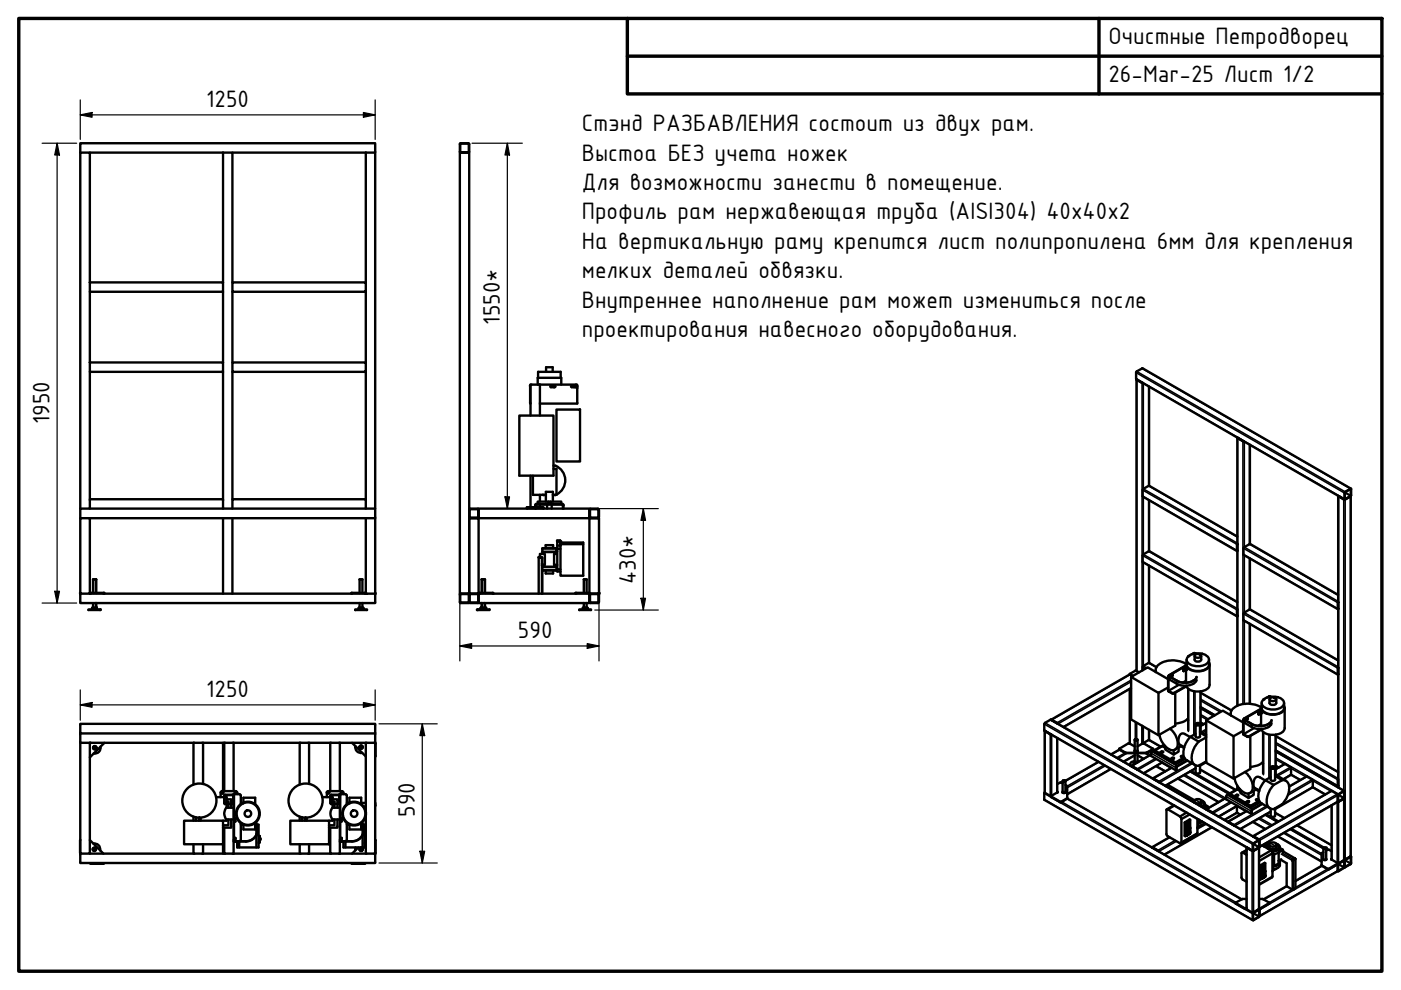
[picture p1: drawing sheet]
<svg xmlns="http://www.w3.org/2000/svg" width="297mm" height="210mm" viewBox="0 0 297 210" stroke-linecap="round" stroke-linejoin="round" font-family="sans-serif">
<!-- layer: Visible (ISO) -->
<g fill="none" stroke="#000" stroke-width=".51">
<path d="M17 32.4v-2h62.5v2M19 32.4h28.3M47.3 32.4h2v27.5M47.3 32.4v27.5M49.3 32.4h28.3M77.6 32.4h1.9v75.4M77.6 32.4v27.5M97.5 30.5v1.6M97.5 30.6l.2-.2h1.6l.2 .2M97.5 32.2l.2 .2M97.6 30.5v1.6M97.6 30.6h1.8"/>
<path d="M97.6 32.2h1.8M97.7 32.4h-.2v93.5h.2M97.7 32.4h1.6M99.3 32.4h.2v93.5h-1.8M99.4 30.5v1.6M99.5 30.5v1.6M99.5 32.2l-.2 .2M19 59.9v-27.5h-2v75.4M19 59.9h28.3v2h-28.3zM49.3 59.9h28.3v2h-28.3zM19 76.8h28.3v2h-28.3zM19 61.9v14.9"/>
<path d="M19 78.8v27M47.3 61.9v14.9M47.3 78.8v27M49.3 76.8h28.3v2h-28.3zM49.3 61.9v14.9M49.3 78.8v27M77.6 61.9v14.9M77.6 78.8v27M115.8 78.8v-.9h1.4v.9M110.1 88.1h7.2v12.8h-7.2zM112.5 81.6l-.1 .3 .1 3.7M114 81.5v-1.4h5v1.4"/>
<path d="M114.1 80.1v-1.3h4.8v1.3M114.5 85.6h7.9l-.1-3.9-.2-.2h-9.6v6.6M114.5 81.5v6.6M117.3 98.7a3.1 3.1 0 0 1 2.5 3.6 3.4 3.4 0 0 1-1.8 2.6M117.3 99.4h.7v5.5h-.8M117.4 81.8v.3M117.6 81.8l.1 .2-.1 .1M117.6 81.8h-.8l-.1 .2 .1 .1h.8M117.7 81.9v.1M118 86.8h5v11h-5zM121.7 81.8v.3M122 81.8h-.8l-.1 .2 .1 .1h.8"/>
<path d="M122.2 81.6h.2v.7M241 80.4l1.4 .8M241 80.5v61.8M241 80.5h.1M241.1 80.5l1.2 .7M243.6 82v21M262.3 92.8l1.4 .8M262.3 92.8v56.9M262.4 92.8l1.3 .7M265 94.3v21M17 109.9v-2.1h62.5v2.1M17 109.9h2v16h-2z"/>
<path d="M19 107.8v-2h28.3v2M19 109.9h58.6M47.3 109.9v16M49.3 107.8v-2h28.3v2M49.3 109.9v16M77.6 109.9h1.9v16h-1.9zM99.5 109.6l.2 .2M99.5 109.9h2v16h-2zM99.6 109.6l.1 .1M99.6 108v1.7M99.7 108l-.1 .1M99.7 107.9l-.2 .2"/>
<path d="M99.7 108l1.7 .1M99.7 109.9h1.6M99.7 107.8h1.6M101.3 107.9l.2 .2M101.4 109.6l-1.7 .1M101.4 108v1.7M101.5 109.6l-.2 .2M101.5 107.8h23.5v2.1h-23.5zM112 107.7h-.3v.1M112.5 100.9v6.6M113 100.9v4h2.7M113.5 107.2v.6"/>
<path d="M113.5 107.5h-1.8v.2h1.8M113.6 107.5h1.6v.2h-1.6h1.6v.1M113.6 107.2v.6M113.8 106.8l-.3 .3M113.8 107l-.2 .1M113.8 106.9h5.4M113.8 107h5.4M114.2 118.2l.7 .1M114.2 118.2v7.7M114.5 118.1v-.7l1 .1v2.1l-.5 .2M114.5 104.9v1.5M114.5 107v.5"/>
<path d="M114.8 118.1h-.6v.1M114.8 118.2l.1 .1M114.8 118.1l.2 .2v1.6l-.1-1.6M114.9 119.9v6M115 116.3l2.9-.1 .1 .1v.6M115 116.3v.7h2.9M115 119.9v6M115 116.3h3M115 104.9l.2 .1M115.1 117h2.8M115.2 105h.5M115.2 117v.4"/>
<path d="M115.2 119.8v.4M115.7 116.2v-.6h1.6v.6M115.7 106.4v-2.1h1.5v2.1M116 107v.8M116.2 106.4h-2.2v.5M116.7 106.9v-.5h2.3v.5M116.7 106.4h-.5v.5M117 107v.8M117.7 117v.4M117.7 119.8v.4M117.9 104.9l-.7 .1M118.2 116.9h-.3v.5l-.4 .1v2.2l.7 .1"/>
<path d="M118.2 115.7v.6M118.2 114.8l-.1-.2h.7l-.1 .2M118.2 114.8h.5M118.2 114.8v.9M118.4 114.6v.2M118.7 114.6v.2M118.8 114.8v.9h-.6M118.8 116.3h-.6v4.9h.6M118.8 115.4v-.4h4.9v7.1h-4.9v-6.7h4.9M119.2 107l.1 .1M119.2 106.8l.3 .3M119.3 107.2v.6"/>
<path d="M119.5 107.2v.6M125 109.6l.2 .2M125.1 108v1.7M125.1 108.1h1.8M125.1 109.6h1.8M125.2 107.8h1.6M125.2 107.9l-.2 .2M126.8 107.9l.2 .2M126.9 108v1.7M127 109.6l-.2 .2M127 108v1.7M243.6 106.1v10.8"/>
<path d="M243.6 119.9v20.7M262.3 116.7h.1M262.3 113.8l-18.7-10.8-1.2 .6-.1 .3v1.4l20 11.6v-1.7M262.3 115.3v.1M265 118.4v10.8M265 115.3l-1.3 .8v1.6l20 11.5M265 115.3l18.7 10.8M283.7 105.2v61.8M283.8 105.1l1.1 .8h.3M283.8 105.2l1.2 .7M285.1 104.4l1.4-.8-.1 1.6-1.2 .7zM285.2 104.4l1.2-.7v1.4l-1.2 .7z"/>
<path d="M286.4 105.2l-.1 76.4M286.4 103.6l-44.2-25.5-1.3 .8v1.5l44.2 25.5M17 125.7v2.2h62.5v-2.2M19 125.7h3.1v.2h-3v-.2M19 125.9h.1M19.6 128.8h.9M19.6 128.8v.1M19.7 122.9h.6v2.8M19.7 122.9h.7M19.7 122.9v2.8M19.7 127.9v.9M19.9 128.9v.3"/>
<path d="M20.3 122.8l.1 .1M20.3 127.9v.9M20.4 129.2v-.3h.1v.3h-.9M20.4 127.9v1h-.9v.3M20.4 122.9v2.8M20.4 128.8v.1M20.5 128.9v.3M20.5 128.8v.1M21.3 129.2v.1h-2.5v-.1h2.5v.1M22.1 125.7v.2M22.1 125.9h52.4M75.3 129.2h2.5v.1h-2.5z"/>
<path d="M76 129.2h1.1M76 129.2v-.3h.3v.3M76 129.2h.1M76.1 128.8h.9M76.1 128.8v.1M76.2 122.9h.6M76.2 122.9v2.8M76.2 127.9v.9M76.3 128.9h.5v.3M76.8 128.9h.3v.3M76.8 122.9v2.8M76.8 127.9v.9"/>
<path d="M77 128.8v.1M77.1 129.2h-.1M77.5 125.7v.2h-3v-.2h3.1M77.5 125.9h.1M97.5 127.7l.2 .2h1.6l.2-.2 .2 .2M97.6 127.6l.1-1.6h1.7v1.6M97.6 127.7l.1 .1M97.7 127.7h1.6M97.7 125.9l-.2 .2v1.5M99.3 125.9l.2 .2M99.4 127.7l-.1 .1M99.5 126v1.6"/>
<path d="M99.6 127.7l.1 .1M99.7 126l-.1 1.6M99.7 125.9l-.2 .2M99.7 126h1.7v1.6M99.7 125.9h1.6l.2 .2M99.7 127.7h1.6M101.3 129.2h2.5v.1h-2.5zM101.3 129.2h-.2l.2 .1M101.4 127.7l-.1 .1M101.5 127.7l-.2 .2h-1.6M101.5 125.7h.1v.2M101.6 125.7h3v.2"/>
<path d="M101.9 129.2h.1M102 128.8v.1M102 129.2h1.1M102 129.2v-.3h1.1l-.1 .3M102 128.9h-.1v.3M102.1 127.9v.9h-.1M102.1 122.9h.7M102.1 128.8h.9M102.1 122.9v2.8M102.1 128.8v.1M102.2 127.9v.9M102.3 122.8l-.2 .1"/>
<path d="M102.3 128.9v.3M102.8 128.9v.3M102.8 122.9h-.6v2.8M102.8 122.9v2.8M102.8 127.9v.9M103 128.8v.1M115 120.9h3zM115 120.2h3v.7M115.1 120.2h2.8M115.7 121v.6h1.6v-.6M118.2 120.7h.6M122 125.9h-20.5v2h23.5v-2h1.8"/>
<path d="M122 125.7h3v.2h-3zM122.8 129.2h2.5v.1h-2.5zM123.7 128.8h.8M123.7 128.8v.1M123.7 129.2v-.3h-.1v.3h.9M123.7 128.9h.9v.3M123.8 122.9h.6M123.8 122.9v2.8M123.8 127.9v.9M124.2 128.9v.3M124.4 122.9v2.8M124.4 127.9v.9"/>
<path d="M124.5 128.8v.1M125 125.7v-15.8h2v16h-.2M125 127.7l.2 .2h1.6l.2-.2M125.1 127.6l.1-1.6h1.6l.1 1.6M125.1 127.7l.1 .1M125.2 127.7h1.6M125.2 125.9l-.2 .2M126.8 125.9l.2 .2M126.9 127.7l-.1 .1M127 125.7h.1l-.1 .2M127 126v1.6M251.6 139.9v1a2.42 2.42 0 0 0 2.9 1.4l.6-.2 1-.6 .2-.5v-1.1"/>
<path d="M251.9 139.2a3.4 3.4 0 0 1 4.3 .2 1.31 1.31 0 0 1-1.4 1.8 3 3 0 0 1-3.2-1v-.4zM252 139.1l-.1 .1M253.3 139.1v.8a.83 .83 0 0 0 1.4 0v-.8M253.3 138.9a.84 .84 0 0 1 1.4 .2 .77 .77 0 0 1-.8 .4 .77 .77 0 0 1-.6-.5zM253.4 138.6h-.4M253.5 138.5l-.3-.1-.6 .3M262.3 130.6h.1M262.3 129.1v1.6M262.3 127.6l-18.6-10.7-1.3 .6-.1 .2v1.5l20 11.5M262.3 129.2v.1M265 132.3v16.9M265 129.2l-1.3 .8v1.5l20 11.6"/>
<path d="M265 129.2l18.7 10.8M283.7 127.7h.1M283.7 127.6v1.6M283.7 129v.1M17 157.5h2v23.5h-2zM17 153.5h62.5v2h-62.5zM17 155.5v2M19 157.5h60.5v23.5h-1.9v-8.1M19.2 157.5l-.2 .1M21.3 158.3a1.25 1.25 0 0 1-1.5 1.5M22.1 157.5l-3.1 3.1M41 157.5v8.8"/>
<path d="M43.1 157.5v8.7M47.3 157.5v10.2M47.5 157.5v10.2M49.5 157.5v10.2M63.5 157.5v8.8M65.5 157.5v8.7M70 157.5v10.2M72.1 157.5v10.2M74.6 157.5l3 2.9M75.3 158.2a1.25 1.25 0 0 0 1.5 1.4M77.6 157.5v14.6M79.5 155.5v2"/>
<path d="M79.6 157.5v2.9M221.6 155l1.2 .7M222.8 155.7h.1M222.8 152.6l1.4 .8M222.9 155.7l-1.4-.7v13l3.3 2.1 1.5-.8M222.9 152.7l1.3 .7M224.2 156.5v11.5M237.3 158.9l-1.8 1M237.3 158.8v.1M239.5 143l.7 .4M239.5 143l-16.6 9.6M239.5 157.6v.1"/>
<path d="M239.5 146.1l.1 11.6M239.8 143.5l5.8 3.4 2-1.1M239.8 145.9l-14.3 8.2M240.6 158.3l-1.4-.7-1.9 1.2 1.4 .8h4.3l1.4-.8-1.9-1.2-1.3 .7M240.6 159.1a.3 .3 0 0 0 .3 .3 .3 .3 0 0 0 .3-.3M240.6 159.7v2.1l.1 .1M240.6 159.2h-.1M240.6 156.9v2.4M240.7 156.7a.22 .22 0 0 0 .1 .3 .22 .22 0 0 0 .3-.2l-.1-.1M240.7 156.7h.3a.2 .2 0 0 1-.1 .3 .2 .2 0 0 1-.2-.3zM241.2 159.2h.1M241.2 156.9v2.4"/>
<path d="M241.2 159.7v1.9M241.5 142.6l-.8-.4-1.2 .8M242.2 153.9l-.1 3.8M243.6 156.9l2.5 1.4M243.6 156.8l-1.4 .8M243.6 154.7v2.1M244.1 159.9l-4.2 2.5M244.4 158.9l.3 .2M244.4 158.8v.2l-1.3 .7h-4.5l-1.3-.8M245 142.1v.4M245.2 141.4l-1.7-.8-1.1 .6-.1 .9M245.7 159.7l-.8-.6v.4l.8 .5v-.3l.6-.4h.3v.2l-.6 .3"/>
<path d="M246 159.9l-.3 .1M246.8 157.9l-2.6 1.5-.1 .2v.7l5.2 3M246.8 158h.1M246.9 158.1l-.1-.1v.4M247.1 158.2v.7l1.7 1.1M247.1 158.5l-.6-.3-1.6 .9M247.6 144l-4.3-2.5-3.5 2v9l5.8 3.4M247.9 143.6v-.2v.7l1.6 .9a3.4 3.4 0 0 0 4.2-.7v-.1M247.9 143.4l1.6 .9M248 143.4h-.1M248 143.4h.1M248.1 154.5a3.8 3.8 0 0 1 1.4 4 1.33 1.33 0 0 1-2.2 0l-1.1-1.5-.4-1.2"/>
<path d="M248.2 143.5l.1-.1v.2M248.2 143.4v.1M248.3 143.4l-.1 .2M248.4 143.1l.1 .6M248.4 143.2l-.4 .2M248.4 143.1l-.5 .3M248.5 143.3l.1-.3-.6 .4M248.6 143l-.1 .2h-.1M249.2 146.9v7l-3.6 2v-9M249.5 144.3a3.3 3.3 0 0 0 4.2-.6v-.2a2.18 2.18 0 0 1-2.5 1.3l-1.2-.2zM249.9 158.5v.9l-1.1 .6v-.9M250.4 158.2l.6 .4"/>
<path d="M250.5 158.1l-1.4 .8M250.9 142.2l.1 .1M251 141.7h.1M250.9 141.8l.1 .5M251.1 141.8l.1 .1-.1 .1M251.5 141.2l-3.7 2.2-.1 3.1 1.1 .5 2.7-1.6M251.5 141.1l-3.8 2.2-.1 3.1 .2 .2 1 .5 2.7-1.6M251.5 141.3l-.4 .3M251.5 141.4l-.5 .3M251.5 142l-.5 .3M251.5 140.8a5.2 5.2 0 0 0-6.1 .4l-.1 .1a1.24 1.24 0 0 0-.2 1.2M251.5 140.9v3.9"/>
<path d="M251.6 140.4a1.28 1.28 0 0 0 1.2 1.8 3.2 3.2 0 0 0 3.6-1l-.1-.8M251.9 152.7l-.2-.2a4.4 4.4 0 0 1-2.5 .9M251.9 146v8.8M252.3 156.3l-1.1-.7a.92 .92 0 0 0-1 .1 .92 .92 0 0 0-.3 1l.1 1 1.1 .7M252.4 156.2a4.3 4.3 0 0 0-1.2 4.6l.4 .4 1.8 1M252.4 156.2l1.7 1M253.5 153.5a.54 .54 0 0 1 .9 .1l-.6 .2zM253.5 153.6v2.5a.51 .51 0 0 0 .5 .3 .51 .51 0 0 0 .4-.3v-2.5M253.5 155.6l-1.1 .6M254.1 157.2a4.5 4.5 0 0 0-1.2 4.6 1.12 1.12 0 0 0 1.2 .6l1.6-1M254.4 155.2l1.3 .6M254.4 155.3l1.3 .8"/>
<path d="M254.6 150.1l2.8 1.6M254.6 153.2l.6 .4M254.6 146.6v8.6M254.6 149.9l3 1.8M254.6 146.9l6.5 3.7M255.7 152.7l5.8 3.4 2.1-1.1M255.7 153.2l-1.1 .7M255.7 156.4l-1.6 .8M256.5 140.9v4.3a2.18 2.18 0 0 1-2.6 1.4 2.3 2.3 0 0 1-2.4-1.2M260.9 151.3v.4M263.6 153.2l-4.4-2.5-3.5 2v9l5.8 3.4M263.8 152.8v-.2v.7l1.6 .8a3.4 3.4 0 0 0 4.1-.5l.1-.3"/>
<path d="M263.9 152.6h.1M263.9 152.6l1.5 .9a3.2 3.2 0 0 0 4.1-.7l.1-.1M264.1 152.7l.1-.1v.2v-.2l-.2 .1M264.3 152.4l-.4 .2M264.4 152.5l.1-.3-.6 .4M264.4 152.4v.5M264.4 152.4l-.5 .2M264.5 152.2l-.1 .2M265.1 156.1v6.9l-3.6 2.1v-9M267 150.9h.2l-.1 .3-.1-.1zM267 151h.2l-.2 .2M267.4 150.3l-3.7 2.2v3.2l1 .5 2.7-1.6"/>
<path d="M267.4 150.3l-3.8 2.2v3.1l.1 .2 1 .5 2.7-1.6M267.4 150.5l-.4 .3M267.4 150.6l-.6 .3v.5l.1 .1 .5-.3M267.4 150.6l-.6 .3 .1 .6M267.4 150a5.3 5.3 0 0 0-6.2 .5l-.3 .6 .1 .6M267.4 150.1v3.8M267.5 149.6a1.28 1.28 0 0 0 1.2 1.8 3.2 3.2 0 0 0 3.6-1l-.1-.8M267.5 149.1v1a2.23 2.23 0 0 0 2.7 1.3 1.97 1.97 0 0 0 2-1.3v-1M267.8 148.4a3.4 3.4 0 0 1 4.3 .2 1.31 1.31 0 0 1-1.3 1.7 2.78 2.78 0 0 1-3.3-1.1v-.5zM267.8 155.2v8.8M267.9 148.3l-.1 .1M269.2 148.3v.8a.87 .87 0 0 0 1.4 0v-.8"/>
<path d="M269.2 148.1a.79 .79 0 0 1 1.4 .2 .77 .77 0 0 1-1.4-.1zM269.3 147.8h-.4M269.4 147.7l-.3-.1-.5 .3M269.6 152.7a2.69 2.69 0 0 1-3.1 1.2l-1.1-.4M270.5 159.3l14.5 8.4M270.5 155.8v8.6M270.5 159.1l13.2 7.6M270.5 156.1l13.2 7.6M272.4 150.1v4.3a2.18 2.18 0 0 1-2.6 1.4 2.42 2.42 0 0 1-2.4-1.2M283.7 141.6h.1M283.7 141.4v1.7M283.7 142.9v.1"/>
<path d="M17 178.2v2.6M17 178v.2M19 178.1l2.9 2.9M19.8 178.9a1.25 1.25 0 0 1 1.4 1.4M39 174h8.3v5h-8.3zM41 179v2h6.5M41 173.2v.8M41.5 173.3v.7M42.2 173.4v.6M42.5 173.4v.6M43.1 179v2M45.8 169h1.7"/>
<path d="M46.8 168v1M47.1 167.7h2.9l.3 .4M47.1 167.7l-.3 .4M47.3 168v.2M47.3 179v2M47.5 175.5v5.5h16M47.5 168.7l.1 1.7 1.7 .1M47.6 168.7l.1 1.7h1.6M47.6 169h.4v1.4M48 171.3h-.1a1.92 1.92 0 0 0 .1 2.5M48 171.3h1.5M48 173.8h1.5"/>
<path d="M48 169.5h1v.9M48 173.8v.2h-.7M48 170.5v.8M48 170h.4v.4M48.4 173.8v1.2h-1.1M48.4 170.5v.8M49 173.8v1.7h-1.7M49 170.5v.8M49.3 168.6l-1.7 .1M49.3 168.5h-1.6l-.2 .2M49.3 168.5l.2 .2M49.3 168.6l.1 .1"/>
<path d="M49.4 168.7l-.1 1.7M49.5 168.4l.1 10zM49.5 178.4v2.6M49.5 170.3l-.2 .2M49.6 168.4h1.1l.4 .3M49.9 173.5v.7v-.7M49.9 178.3v-.7v.7M49.9 178.3l.1 .1M50 173.5h.1M50 178.3v.1M50 173.4h.2M50.3 168v.4"/>
<path d="M50.7 178.4v1.3M51.1 174.5v3.6l-.2 .3M51.1 168.7v1.8M51.1 174.9h.5M51.4 174.7v.2M51.6 170.2v-1.1h2.5v1.4M54.1 174.9h.7v4.8h-4.5v-1.3M54.1 174.5v1.4h-2.5v-1.1M54.1 174.4a2.48 2.48 0 0 1 .2 2.6 2.48 2.48 0 0 1-2.2 1.4h-2.1M54.2 174.4a2.52 2.52 0 0 1 .2 2.6 2.52 2.52 0 0 1-2.3 1.4h-2.5M54.3 174.3v.3M54.3 174.7l.1 2.2"/>
<path d="M54.4 177v2.7M54.8 177.2h.2v1.5h-.2M55.1 177.6h.1M55 178.2v.2M55 178.5v.1M55 178.4h.1M55 177.4h.1M55 178.2h.1M55.1 177.3v.3M55.1 177.8l-.1 .4M61.6 174h8.2v5h-8.2zM63.5 179v2h6.5"/>
<path d="M63.5 173.2v.8M64.1 173.3v.7M64.6 173.4v.6M65 173.4v.6M65.5 179v2M68.3 169h1.7M69.3 168v1M70 175.5v5.5h7.6M70 168.7v1.6M70.1 170.3l.2 .2h1.5l.2-.2M70.1 168.7l.1-.2h1.6l.2 .2M70.1 168.7l.2 1.7h1.6v-1.7"/>
<path d="M70.1 169h.4v1.4M70.1 168.7h1.8M70.5 169.5h1v.9M70.5 171.3h-.1a1.98 1.98 0 0 0 .1 2.5M70.5 171.3h1.6M70.5 173.8h1.6M70.5 173.8v.2h-.7M70.5 170h.4v.4M70.5 170.5v.8M70.9 173.8v1.2h-1.1M70.9 170.5v.8M71.5 173.8v1.7h-1.7"/>
<path d="M71.5 170.5v.8M72.1 168.4v10zM72.1 178.4v2.6M72.1 168.4h1.1M72.4 178.3v-.7v.7M72.4 178.3l.1 .1M72.4 173.4v.8zM72.5 167.7h-2.9l-.3 .4M72.5 173.4h.2M72.5 167.7l.3 .4M72.8 168v.4M73.2 168.4l.3 .3"/>
<path d="M73.2 178.4v1.3M73.5 174.5v3.6l-.2 .3M73.5 168.7v1.8M73.5 170.2h.5M73.5 174.9h.6M73.9 174.7v.2M74.1 170.2v-1.1h2.5v1.4M75.4 179.7l-.1 .6M76 179.7l-1.4 1.3M76.6 174.9h.7v4.8h-4.5v-1.3M76.6 170.2h1M76.6 174.5v1.4h-2.5v-1.1"/>
<path d="M76.6 174.4a2.48 2.48 0 0 1 .3 2.6 2.48 2.48 0 0 1-2.2 1.4h-2.2M76.7 174.4a2.52 2.52 0 0 1 .2 2.6 2.52 2.52 0 0 1-2.2 1.4h-2.6M76.8 174.3v.3M76.8 174.7v.2M76.9 174.9v2M76.9 177v2.7M77 171h.6M77.3 177.2h.2v1.5h-.2M77.5 178.1h.1M79.5 170.2v.7M79.6 178v.2M79.6 178.2v2.6"/>
<path d="M221.5 168l-.1 1.6 44.2 25.5M224.2 167.9v.1M224.2 168l-1.4 .9 2 1.1 1.5-.8M224.2 168h.1M225.3 166.1l-.5-.2-.6 .4M225.3 167.8a.3 .3 0 0 0 .3 .4 .3 .3 0 0 0 .3-.4M225.3 165.9l-.2 .1M225.3 168h.1M225.3 165.6v2.4M225.3 165.5h.1a.23 .23 0 0 1 .4-.1 .23 .23 0 0 1 0 .4 .23 .23 0 0 1-.4-.1zM225.4 165.5a.22 .22 0 0 0 .2 .3 .22 .22 0 0 0 .2-.3M225.9 166.4l.4 .3v2.6"/>
<path d="M225.9 168h.1M225.9 165.6v2.4M226.3 169.3l37 21.4M232.9 161.5l-7.1 4.1M235.5 163l-9.2 5.4M239.6 162.1v.2M239.9 162.5l1.2 .7M240.4 161.7v.4M240.5 161.7l.1 .2-.1-.1 .1-.2-.2 .1 .1 .3M240.5 162h.1M240.6 161.3l-.9 .4a.38 .38 0 0 0-.1 .4 .38 .38 0 0 0 .3 .3l1.3 .8M240.6 160.2l-2.4 1.3"/>
<path d="M241.2 161.3l.3 .1M241.2 160.2l1.2 .7M241.2 161.6h.1M244.2 179.7l1.4 .8M244.3 179.7l1.2 .7M244.4 165.1l1.4 .8M244.5 165.1l.1 .1M245.1 162.4l2 1.1M245.7 165.8h.1M246.4 161.6l-3.9 2.4M247.2 166.7l.6-.2 5.4 3.1M247.6 171.6l-.3 .1v5.3l.2 .3 2.7 1.5 .3-.2v-4.9"/>
<path d="M247.6 171.6l2.6 1.5M247.9 177.5l-3.6 2.1M248.1 161l-2.1-1.2v.4l2.1 1.2v-.4l.5-.4 .3 .1v.1l-.6 .3M248.3 161.2l-.2 .2M248.4 162.8l-4 2.2M248.9 170.7l-1.5 .9M249 170.8l-1.4 .8M249.7 165.1l8.7 5M250.2 173.1l.3 .6M250.9 160.7l-1.6 .9v.5l-1-.6v-.4l1 .5M250.9 160.8l.3 .2M251 160.5l-.3-.3-.3 .1v.2l.5 .2v.4l-1.6 1"/>
<path d="M251.2 174.4l.1 .1M251.2 160.8v.1M251.3 174.5l1-.7v2.7M251.3 174.5v2.8l.3-.2M251.4 175.5h.1M251.4 176.1l.1 .1M251.5 175.5h.1M251.5 175.4v.1M251.5 175.6v.1M251.5 175.7h.1M251.5 175.8h.1M251.5 176h.1"/>
<path d="M251.5 176.2l.2-.2v.2zM251.5 176.2h.1M251.5 176.4h.1M251.5 176.5v.1M251.5 176.7h.1M251.5 176.8h.1M251.5 176.8v.1M251.5 177.1l.1-.1zM251.5 175.2v.1M251.5 175.4h.2zM251.5 175.5v.1M251.5 175.9v.1"/>
<path d="M251.5 176.4l.2-.1zM251.5 176.5l.2-.1-.2 .3 .1-.2zM251.5 176.8l.3-.2-.3 .3zM251.5 177.1h.1M251.5 176.5h.1M251.5 175.9h.2l-.2 .1zM251.5 175.8v.1M251.5 175.9l.1 .1M251.5 176.1l.2 .1zM251.6 175.1l-.1 .3 .2-.2M251.6 175.2l-.1 .1M251.6 175.5l.1-.1-.2 .3 .2-.1-.2 .1h.2l-.2 .1z"/>
<path d="M251.6 175.7h.1M251.6 175.9l-.1 .1zM251.6 175.8l.1 .1M251.6 176.3v.1M251.6 176.5l-.1 .2M251.6 176.8l-.1 .1zM251.6 175.8h.1M251.6 172.3l-1.4 .8M251.6 161.2l-2 1.2-.3 .3v.6h.2v-.8l2.3-1.2M251.6 175.2l.1 .1M251.6 175.3h-.1M251.6 175.2h.1"/>
<path d="M251.6 175.9h.1M251.6 176.3h.1M251.6 176.2l-.1 .1M251.6 176.8h.1M251.6 176.1v.1M251.6 176.2h.1M251.7 175.8h-.1M251.7 176.1v.1M251.7 176.8h.1M251.7 176.9l-.1 .2M251.7 175.4h-.2M251.7 175.6h-.1"/>
<path d="M251.7 175.4l-.2 .1M251.7 176l-.2 .2M251.7 176.4l-.2 .1M251.7 176.8v.3h-.2zM251.8 174.9h.1M251.8 175.1v.1M251.8 176.8v.1M251.8 177l-.1-.2-.2 .3M251.8 176.6l-.3 .2M251.8 174.4l.2-.1h-.2l.2-.1-.2 .3M251.8 174.6h.2l-.2-.1 .2-.1-.2 .3M251.8 175l.1 .2"/>
<path d="M251.8 175.3l.2-.1-.2 .3zM251.8 175.4v.1M251.8 175.5l.2-.1-.2 .1 .2 .1-.2 .1 .2-.1zM251.8 175.5h.1M251.8 175.7v.2M251.8 176l.2-.1-.2 .2zM251.8 176.2l.2-.2-.2 .1v.4M251.8 176.1v.1M251.8 176.5h.2l-.2 .1 .2 .1h-.2zM251.8 176.9l.2-.1-.1 .2 .1-.3-.2 .3v-.1M251.8 174.5v.1M251.8 174.7v.2l.2-.3-.2 .3"/>
<path d="M251.8 175.3l.1 .1M251.8 175.4h.1M251.8 175.7h.2l.1 .1-.3 .1zM251.8 175.8l.2-.1zM251.8 175.8h.1M251.9 176.4h.1M251.8 176.2v.1M251.8 176.4h.1M251.8 176.7v.2M251.8 174.6h.1M251.9 174.3h.1M251.9 174.3l-.1 .1"/>
<path d="M251.9 174.5h.1M251.9 174.6h-.1M251.9 174.8l.1 .1-.2 .1 .1-.1-.1 .1 .1-.1M251.9 174.9h-.1M251.9 175.1l-.1 .1zM251.9 175.7h-.1M251.9 176.9l-.1 .1M251.9 175h.1M251.9 175.4h.1M251.9 176.2h.1M251.9 176.6h-.1M251.9 174.6v.1"/>
<path d="M251.9 174.9v.1M251.9 174.8h.1M251.9 175l-.1 .2zM252 175.1h.1M252 175h.1M251.9 175.7h.1M251.9 176.2l-.1 .3zM251.9 176.2l.1 .1M251.9 176.3l.1 .1M252 176.2h.1M251.9 176.8h.1M251.9 176.8v.1l.2-.1"/>
<path d="M251.9 175.1h.1M252 174.7h.1M252 175.7h.1M252 175.8h-.1M252 176.1h.1M252 176.6h-.1M252 176.4l-.2 .3M252 176.7l-.1 .1M252 174.6h.1M252 176.4v.1M252 174.2l-.2 .2M252 174.4l-.2 .1"/>
<path d="M252 175.2l-.2 .2M252 175.5l-.2 .2M252 175.9h-.2v.2M252 176l-.2 .1M252.1 175.8v.1M252.1 175.9l.1 .2M252.1 176v.1M252.1 176.4l.2-.1-.1-.1 .1-.1-.2 .3M252.1 176.2v.1M252.1 176.5h.1M252.1 176.6h.1M252.1 176.8h.2h-.2l.2-.2-.2 .2"/>
<path d="M252.1 175.6v.1M252.1 176.1v.1M252.1 176.7v.1M252.1 176.2h.1M252.1 175.6l.2-.2v.3h-.2zM252.1 175.6l.2-.1zM252.1 175.8l.2-.1-.1 .3zM252.1 175.9l.2-.1zM252.1 175.9h.1M252.2 176.1h.1M252.1 176.4v.1M252.2 176l.1 .1-.2 .1z"/>
<path d="M252.2 176h.1M252.2 176.2h.1M252.2 176.3l-.1 .1M252.2 176.4l.1 .1-.2 .1zM252.2 176.5h.1M252.2 176.4h.1M252.2 175.5l-.1 .1M252.2 175.6h.1M252.2 175.7l-.1 .1M252.2 175.8v.1M252.2 175.6l-.1 .1M252.2 176l.1 .1"/>
<path d="M252.2 172.7l-1.7 1M252.3 176.1h.1M252.3 176.4h.1M252.3 176.5h.1M252.3 175.6h.1M252.3 175.7v.2M252.3 176h.1M252.3 176.1l-.2 .1M252.3 176.6l-.2 .1M252.3 175.4v.1M252.3 176.5v.2l-.2 .1M252.3 173.8h-.1l-1 .6v2.8l.1 .1"/>
<path d="M252.3 163.5l8.3 4.8M252.4 169.7h.3l.2 .2M252.9 169.9v.1M253.2 169.9v.3M253.2 169.7a.96 .96 0 0 1 1.6 .2 .95 .95 0 0 1-1.6 0zM253.2 169.7l-.3 .2M253.5 162.9l-6.4 3.7M253.9 173.6l-.1 3.2-3.4 2M254 175.4l-.1 .2M254 173.7v1.7M254 175.4h-.1M254.2 173.8l-.2 .2"/>
<path d="M254.4 162.2v1.6a.51 .51 0 0 1-.4 .3 .51 .51 0 0 1-.5-.3v-1.5M254.4 163.1l7.6 4.4M254.7 175l-.7 .2M254.8 169.9v.6l-.5 .3M254.8 171a.66 .66 0 0 0 .5-.6 .66 .66 0 0 0-.6-.7 .71 .71 0 0 1 .7 .7 .71 .71 0 0 1-.5 .7M254.8 174.2l-.8 .1M254.9 174.2l-.9 .2M255 174.3l-1 .2M255.4 174.5l-.6 .4-.8 .2M255.5 170.4l-.1 1M255.5 170.6l.6 .4v.4M255.7 161.6l-1.3 .8"/>
<path d="M255.8 171.7l1.2 .7M257 175.4l-10.1 5.8M260 169.1l-4.3 2.5 1.4 .8M260.3 174.3h.1M260.4 174.3l1.2 .7M260.4 174.3l1.3 .8M261.7 168.8l-.9-.5v.4l.9 .5v-.4l.5-.3 .4 .1-.6 .4M262 169.1l-.3 .1M262.3 170.9v1.5l-2.7 1.4M262.3 172.3l.6 .4M262.3 166.6v.7M262.3 170.8l-3.9 2.4"/>
<path d="M262.7 167.1l-2.6 1.4-.1 .3v.7l5.3 3M262.7 167.1v.1M262.8 167.3l-.1-.1v.3M263 167.4v.7l1.7 1.1M263 167.7l-.6-.3-1.6 .9M263.9 163.7a3.8 3.8 0 0 1 1.5 4 1.33 1.33 0 0 1-2.2 0l-.9-1.1-.6-1.7M264 170.2l-2-1.2v.4l2 1.2v-.4l.5-.4 .3 .1v.1l-.6 .3M264.2 170.4l-.2 .2M264.3 179.6l1.2 .8h.3M264.3 179.7v13.1l1.2 .7h.3M264.3 172l-4 2.2M264.4 179.7l1.2 .7"/>
<path d="M265.6 174.3l2.7 1.5M265.7 177.4h.1M265.7 178.9l1.3-.7v1.4l-1.3 .8zM265.8 167.7v.8l-1.1 .7v-1M266.3 167.4l.7 .4M266.4 167.3l-1.4 .8M266.8 169.9l-1.6 .9v.5l-1-.6v-.4l1 .5M266.8 169.9l.3 .3M266.9 178v.1M266.9 169.6l-.6-.1v.1l.5 .3v.4l-1.6 1M267 179.7v13.1M267 178.1l-44.2-25.5-1.4 .8v1.5l44.2 25.5"/>
<path d="M267 178.2l-.1-.1-1.3 .8v1.4l.2 .1M267 178.2v1.4l-1.2 .8M267.1 170l.1 .1M267.5 170.4l-2 1.2-.2 .2v.7h.1v-.8l2.2-1.3M267.6 179.3l1.9 1M267.8 161.9l-.2-.2a4.4 4.4 0 0 1-2.5 .9M267.8 179.3l.3 .2v-.3l.2 .1M267.9 179.3l-.1 .1M268.1 179.1l.2 .3h.3l.2-.2M268.2 165.5l-1.1-.7a.92 .92 0 0 0-1 .1 .92 .92 0 0 0-.3 1l.1 1 1.1 .7M268.3 165.4a4.4 4.4 0 0 0-1.2 4.5l.4 .5 1.8 1M268.3 172.7l2.6 1.6"/>
<path d="M268.3 178.9h.3l.2 .2-.2 .2h-.3l-.2-.2zM268.3 179.3v.1M268.4 179.4h.2M268.6 179.3v.1M268.8 179.2l-.1 .1M268.8 179l.3-.1-.3 .2v.8M268.8 179.9l.7 .4M269.1 179.1v.5a.93 .93 0 0 0 1.6 0v-.5M269.2 178.9l-.5 .1M269.2 178.8a.82 .82 0 0 1 1.4 .4 .96 .96 0 0 1-1.5-.2zM269.4 162.7v2.6a.51 .51 0 0 0 .5 .3 .51 .51 0 0 0 .4-.3v-2.6M269.4 172.1l-6.4 3.7"/>
<path d="M269.4 164.8l-1.1 .6M269.5 162.6l.3-.2a.34 .34 0 0 1 .5 .4 .34 .34 0 0 1-.5 .2l-.3-.1zM270.3 171.4v1.5a.51 .51 0 0 1-.4 .3 .51 .51 0 0 1-.5-.3v-1.4M270.3 164.4l2.3 1.1M270.3 164.5l1.6 .9-1.9 1-1.7-1M270.3 172.3l2 1.2M270.5 163.1l1.9-1.1 1.3 .8v1.5l-1.6 .9M270.5 162.4l.6 .3M270.6 178.9a.77 .77 0 0 1 .8 .9 .77 .77 0 0 1-1 .6l-.7 .1M270.6 178.9a.71 .71 0 0 1 .6 .8 .71 .71 0 0 1-.8 .6l-.8 .1M270.9 177.3l9.3 5.4M271.4 179.6l-.2 1-.5 .3-.8 .2"/>
<path d="M271.4 179.8l.6 .4v.5M271.9 165.4a1.47 1.47 0 0 1 1.4 2l-.3 1.4-1 1.5-2 1.2a1.6 1.6 0 0 1-1.4-2.2l.6-1.6 .8-1.3M273.3 166.8l3.7-2.2 1.2 .7 .1 .2v1.4l-8 4.6M273.6 175.8l7 4v2.5M273.7 164.3l2 1.1M275 175l7.3 4.2M278.3 166.9l2.7 1.6M280.7 179.7a.22 .22 0 0 0 .2 .3 .22 .22 0 0 0 .2-.3M281.2 179.8v2.5M282.3 170.7v11.6M283.6 170l-16.6 9.6M283.6 168.6l-.1-.2-1.2-.7-16.7 9.6 1.3 .6 .1 .3"/>
<path d="M283.6 169.9v.1M283.6 168.6l.2-.2 1.1-.7h.2l-.1 1.5-1.2 .8M283.6 169.9l.2 .1M283.6 168.6v1.3M283.6 170h.1M283.7 165.2v.1M283.7 165.2v1.6M283.7 166.6h.1M283.8 168.5l1.2-.7v1.4l-1.3 .7zM283.8 170h-.2M285 169.3l-.1 13.1M17 180.8v.2"/>
<path d="M17 181v2h62.5v-2M19 181h22M19.1 183l.1 .1h2.7M22.1 183l-.2 .1M74.5 183l.2 .1h2.6M77.5 183l-.2 .1M79.6 180.8v.2M262 191.4v.2l1.9 1.1 .4-.1M263.5 180.8l-.3 .1v5.3l.3 .3 .8 .5M263.5 180.8l.8 .4M264.3 190.6h-1l-1.3 .8 1.9 1.2 .4-.1M264.3 180.4l-.8 .4"/>
<path d="M264.3 180.2l-1 .6M265.7 193.6l1.3-.7v1.4l-1.2 .7zM266.9 192.8l.1 .1M266.9 192.8l-1.1 .7M267 192.7v.2M267 192.8h-.1M267 190.6h.7l1.4 .8-1.9 1.2-.2-.1M267 192.8h.1M267 192.9v1.4l-1.3 .8-.1-1.4 .2-.2M267 183.6l.2 .1M267.2 183.7l1.1-.7-.1 2.7M267.2 183.7v2.8l.3-.2"/>
<path d="M267.4 184.7h.1M267.3 184.7h.1M267.4 184.5h.1M267.4 184.6v.1M267.4 184.8h.1M267.4 184.8v.2M267.4 184.9v.1M267.4 185h.1M267.4 185.1l.1 .1M267.4 185.3l.2-.1-.1 .2zM267.4 185.4h.1M267.4 185.5l.1 .1"/>
<path d="M267.4 185.6h.1M267.4 185.7v.1M267.4 185.9h.1M267.4 185.9v.1M267.4 184.4v.1M267.4 184.6l.2-.1zM267.4 184.8v.1M267.4 185.1h.1M267.4 185.6l.2-.2-.1 .2zM267.4 185.7l.2-.1-.2 .3 .1-.1zM267.4 185.9l.3-.1-.2 .3zM267.5 186.3h.1"/>
<path d="M267.4 186.3h.1M267.5 184.4l-.1 .1M267.5 184.7l.1-.1-.1 .2h.1l-.1 .1h.1l-.2 .1zM267.5 184.7h-.1M267.5 185.1l.1-.1-.1 .2zM267.5 185.2h.1M267.5 185v.1M267.5 185.1v.1M267.5 185.3h.1zM267.5 185.5v.1M267.5 186l.1-.1zM267.5 186.2v.1"/>
<path d="M267.5 184.4v.1M267.5 184.4h.1M267.5 184.9h.1M267.5 185h.1M267.5 185.7v.1M267.5 185.8l-.1 .1M267.5 184.3v.1M267.5 185.3v.1M267.5 185.5h.1M267.5 185.4l-.1 .2M267.5 186.2l.1 .1M267.5 185.4h.1"/>
<path d="M267.6 184.5l-.2 .1M267.6 184.8h-.1M267.6 184.6l-.1 .1M267.6 185.2l-.2 .1M267.6 185.6l-.2 .1M267.6 185.9l-.1 .1M267.6 186v.3h-.2zM267.6 186l-.2 .3M267.6 186l.1 .2M267.6 186.1l.1 .1M267.7 183.5v.2l.2-.2h-.1l.1-.1h-.2l.2 .1-.2 .2M267.7 183.4v.1"/>
<path d="M267.7 183.8l.2-.1h-.1l.1-.1-.2 .3M267.7 184l.2-.2-.2 .3M267.7 184.3l.1 .1M267.7 184.6l.2-.2-.2 .3M267.7 184.5v.1M267.7 184.8h.2l-.1-.1 .1-.1-.2 .1 .2 .1-.2 .1M267.7 185v.1M267.7 185.1h.1M267.7 185.1l.1 .2 .1-.2h-.2v.2M267.7 185.4l.2-.2-.2 .1v.3M267.7 185.6h.1M267.7 185.7v.2h.2l-.1-.1 .1-.2-.2 .1v.2"/>
<path d="M267.7 185.9v.2M267.7 185.8l-.3 .1M267.7 185.4h.1M267.7 184.2v.2M267.7 184.7v.1M267.7 186.1l.1-.2v.3l.1-.3-.2 .3 .1-.1M267.7 184.2h.1M267.7 186v.1M267.8 183.9l-.1 .1M267.8 184h-.1M267.8 184.4h.1M267.8 184.5l.1 .1"/>
<path d="M267.8 184.9l.1-.1 .1 .2-.3 .1zM267.8 184.8v.1M267.8 185h.1M267.8 185.3l-.1 .1M267.8 185.6h.1M267.8 185.4v.1M267.8 185.9l-.1 .1M267.8 183.8h.1M267.8 184.1h.1M267.8 185.3h.1M267.8 183.4l.1 .1M267.8 183.5l-.1 .1"/>
<path d="M267.8 184.2v.2l.1-.2-.1 .2zM267.8 184.2v.2zM267.8 184.7h.1M267.8 184.8h-.1M267.8 185.4v.2l.1-.1-.1 .1zM267.8 185.4l.1 .1M267.8 186.1v.1M267.8 186.2l-.2 .1M267.8 185.4h.1M267.8 185.8h.1M267.8 183.8l.1 .1M267.8 184l.1 .1"/>
<path d="M267.8 184.1v.1M267.8 184.9h.1M267.8 184.9l.1 .1M267.8 185.5l.1 .1M267.8 185.9l.1 .1M267.8 186v.1l.2-.1M267.8 184.3h.1M267.9 184l-.2 .2 .2-.1M267.9 184.2l-.1 .1M267.9 184.3h.1M267.9 184.4l-.2 .1M267.9 184.8v.1"/>
<path d="M267.9 185.8h-.1M267.9 185.9h-.1M267.9 183.8h.1M267.9 184.4h.1M267.9 183.4h-.2M267.9 183.7l-.2 .1M267.9 183.6l-.2 .1M267.9 184.9h.1M267.9 185.1h-.2M267.9 185.2l-.1 .1M267.9 185.6l-.2 .1M268 184.8l.3-.2-.1 .3h-.2z"/>
<path d="M268 185v.1M268 185.3v.2M268 185.7h.1M268 185.8h.1M268 185.9l.2-.1-.1 .2 .1-.1-.2 .1zM268 185.1h.1M268.1 184.8l.1-.1zM268.1 185.1h.1M268.1 185.2l.1 .1-.2 .1zM268.1 185.3h.1M268.1 185.6l.2 .1-.3 .1zM268.1 185.6l.1 .1z"/>
<path d="M268.1 185.7h.1M268.1 184.9l.1 .1-.1 .1zM268.1 185l.1 .1h-.1zM268.1 185.1l-.1 .1M268.1 185.5l-.1 .1 .2-.3-.2 .4M268.1 185.4h.1M268.1 185.6v.1M268.1 184.7l-.1 .2M268.2 184.9h.1M268.1 184.9v.1M268.2 185.6h.1M268.1 185.6h.1"/>
<path d="M268.1 185.2l.1 .1M268.1 185v.1M268.2 185v.1M268.2 185.3h.1M268.2 185.2h.1M268.2 185.3l-.2 .1M268.2 185.8l-.2 .1v.1M268.3 184.8h-.2M268.3 184.6l-.1 .1M268.3 185.7v.2h-.2M268.3 183l-.2-.1-1.1 .7v2.8l.2 .1M269.1 191.4v.2l-1.9 1.1h-.2"/>
<path d="M269.4 180.3h.1M269.5 180.3l.3 .3 .1 .3M269.5 180.3l.3 .6M269.5 180.3l-2.5 1.5M269.8 180.9v5l-2.8 1.7M269.8 180.9l-2.8 1.7M269.9 181.3l.2 .1v1.7l-.2 .1M269.9 184.5l-.1 .3M269.9 180.9v3.6M269.9 184.5l-.1 .1M269.9 180.9l-.1 .1M270.6 184.2l-.7 .2"/>
<path d="M271.1 180.7v2.3l-.6 .4-.6 .1M271.1 182.5h.1M271.1 182.5a.86 .86 0 0 1-1 1.1h-.2M271.2 182.5l.2 .4-.4 .5-1.1 .3M271.4 182.8l-.2 .9-.5 .4-.8 .1M271.7 182.2l-.6 .3M272 180.5l2.6 1.5M272.8 187.9l-4.9 2.8M274.1 182.4h-.1M274.2 182.3l-.1 .1M274.6 182l-.4 .3M274.6 182l-.6 .4"/>
<path d="M274.7 182.1v6.3l-.4 .2h-.3l-1.2-.7v-4.9l-1.2-.7M274.7 182.1l-.7 .3M274.7 182.1l-.5 .2M280.2 183.6l-5.5 3.2M280.6 180.7l-.4 .2v2.7l1.5 .7 1.9-1.1M280.6 182.1a.3 .3 0 0 0 .3 .3 .3 .3 0 0 0 .3-.3M280.6 182.2h-.1M281.2 180.3l.5-.2 .6 .4M281.2 180.2l.1 .1M281.2 182.2h.1M282.3 182.2l1.3 .9-1.9 1.1-1.5-.8M282.3 182.2h.1"/>
<path d="M282.3 182.1v.1M283.6 183.2v.1M283.6 184.6l-16.6 9.7M283.6 183.1v.1M283.6 183.3v1.3M283.6 184.7h.1M283.8 183.1l1.2-.6v1.4l-1.2 .7zM283.8 183.1l-.2 .2M283.8 183.1h-.2M284.9 182.4l.2 .1M284.9 182.4l-1.1 .7M284.9 182.4h.1"/>
<path d="M285 182.3h.2M285 183.9h.1M285.1 183.8l-1.3 .9-.2-.1M285.1 182.5v1.3M285.2 182.3l1.2-.6v1.4l-1.2 .7zM285.2 182.3l-.1 .2M286.3 181.6h.2l-.1 1.5-1.2 .8-.1-.1M286.3 181.6l-1.1 .7M286.4 181.5v.1"/>
<circle cx="122" cy="82" r=".15"/>
<circle cx="20.1" cy="158.5" r=".36"/>
<circle cx="20.1" cy="158.5" r=".32"/>
<circle cx="20.1" cy="158.5" r=".28"/>
<circle cx="76.6" cy="158.4" r=".32"/>
<circle cx="76.6" cy="158.4" r=".28"/>
<circle cx="76.6" cy="158.4" r=".36"/>
<circle cx="251.1" cy="141.9" r=".13"/>
<circle cx="42.3" cy="169.7" r="3.6"/>
<circle cx="47.1" cy="168.1" r=".19"/>
<circle cx="49.9" cy="168.1" r=".19"/>
<circle cx="52.6" cy="172.5" r="2.52"/>
<circle cx="52.6" cy="172.5" r="2.39"/>
<circle cx="52.6" cy="172.5" r=".7"/>
<circle cx="64.8" cy="169.7" r="3.6"/>
<circle cx="69.6" cy="168.1" r=".19"/>
<circle cx="72.5" cy="168.1" r=".19"/>
<circle cx="75.1" cy="172.5" r="2.52"/>
<circle cx="75.1" cy="172.5" r="2.39"/>
<circle cx="75.1" cy="172.5" r=".7"/>
<circle cx="280.8" cy="179.8" r=".22"/>
<circle cx="20" cy="180.1" r=".36"/>
<circle cx="20" cy="180.1" r=".32"/>
<circle cx="20" cy="180.1" r=".28"/>
<circle cx="76.6" cy="180.1" r=".32"/>
<circle cx="76.6" cy="180.1" r=".28"/>
<circle cx="76.6" cy="180.1" r=".36"/>
</g>
<g fill="#000">
<circle cx="114.5" cy="118.2" r=".25"/>
<circle cx="118.8" cy="114.8" r=".25"/>
<circle cx="19.6" cy="129.2" r=".25"/>
<circle cx="20.5" cy="129.2" r=".25"/>
<circle cx="123.6" cy="129.2" r=".25"/>
<circle cx="252" cy="139.1" r=".25"/>
<circle cx="221.6" cy="155" r=".25"/>
<circle cx="242.2" cy="157.7" r=".25"/>
<circle cx="247.9" cy="143.6" r=".25"/>
<circle cx="248.5" cy="143.2" r=".25"/>
<circle cx="251.5" cy="141.4" r=".25"/>
<circle cx="251.5" cy="142" r=".25"/>
<circle cx="263.8" cy="152.8" r=".25"/>
<circle cx="264.4" cy="152.4" r=".25"/>
<circle cx="267.4" cy="151.2" r=".25"/>
<circle cx="267.4" cy="150.6" r=".25"/>
<circle cx="267.9" cy="148.3" r=".25"/>
<circle cx="55.1" cy="178" r=".25"/>
<circle cx="55.1" cy="177.8" r=".25"/>
<circle cx="251.5" cy="176.2" r=".25"/>
<circle cx="251.6" cy="175.9" r=".25"/>
<circle cx="251.7" cy="176.7" r=".25"/>
<circle cx="251.8" cy="176.1" r=".25"/>
<circle cx="251.9" cy="174.8" r=".25"/>
<circle cx="251.9" cy="174.9" r=".25"/>
<circle cx="251.9" cy="175" r=".25"/>
<circle cx="251.9" cy="176.4" r=".25"/>
<circle cx="252.1" cy="176.4" r=".25"/>
<circle cx="281.1" cy="179.7" r=".25"/>
<circle cx="267.4" cy="185.3" r=".25"/>
<circle cx="267.5" cy="184.5" r=".25"/>
<circle cx="267.6" cy="185.9" r=".25"/>
<circle cx="267.6" cy="185.6" r=".25"/>
<circle cx="267.6" cy="185.2" r=".25"/>
<circle cx="267.7" cy="183.6" r=".25"/>
<circle cx="267.7" cy="184" r=".25"/>
<circle cx="267.8" cy="184" r=".25"/>
<circle cx="267.8" cy="185.3" r=".25"/>
<circle cx="267.8" cy="184.2" r=".25"/>
<circle cx="267.8" cy="185.4" r=".25"/>
<circle cx="267.8" cy="185.6" r=".25"/>
<circle cx="274" cy="182.4" r=".25"/>
<circle cx="274.1" cy="182.4" r=".25"/>
</g>
<!-- layer: Visible Narrow (ISO) -->
<g fill="none" stroke="#000" stroke-width=".34">
<path d="M240.9 79l44.2 25.5M241 78.8l44.2 25.5M242.1 78.1l44.2 25.5M240.9 80.3l44.2 25.5M241 80.5v61.8M242.1 81.2v61M242.4 81.3v22.3l19.9 11.6M243.5 81.9v21.1l18.8 10.8M262.4 92.9v56.7M263.5 93.6v55.7M263.6 93.5h.1M263.8 93.6v22.4l19.9 11.5"/>
<path d="M264.9 94.3v21.1l18.8 10.8M242.3 119.1l20 11.5M242.3 117.8l20 11.5M242.3 105.2l20 11.5M242.3 103.9l20 11.5M242.4 105.3v12.2l19.9 11.5M242.4 119.2v22l.7 .4M243.5 106v10.9l18.8 10.8M243.5 119.9v20.7l1.7 .9M262.3 116.7h.1M263.7 117.6l19.9 11.5M263.7 116.3l19.9 11.5"/>
<path d="M263.8 117.7v12.2l19.9 11.5M264.9 118.4v10.8l18.8 10.9M283.8 105.3v61.7M284.9 105.9v61.8M285.1 105.8h.1M285.1 104.5l1.2 .7M285.2 104.4l1.2 .6M285.2 105.9v76.4M286.3 103.7h.1M286.3 105.3v76.3M253.2 138.5v.1M253.3 138.5v.1"/>
<path d="M262.3 129.3h.1M263.7 131.5l19.9 11.5M263.7 130.1l19.9 11.6M263.8 131.6v17.6M264.9 132.2v17M221.4 153.5l44.2 25.5M221.4 154.8l44.2 25.5M221.6 153.3l44.2 25.5M221.6 155v13.1M222.7 152.6l44.2 25.5M222.7 155.7v13.1M223 152.7h.1"/>
<path d="M223 155.8v12.9M224.1 156.4v11.7M237.4 158.8v.2M237.4 159l-1.8 1M238.5 159.7l-1.7 1M238.6 159.6v.1M238.7 159.6v.1M238.9 159.7l-1.9 1.1M239.6 143l-16.6 9.6M239.6 142.8l.7 .5M239.6 146v11.7M239.8 144.2l-15.7 9.1"/>
<path d="M239.8 144.5l-15.5 9M239.8 145.8l-14.4 8.3M240.7 142.2l.7 .4M240.7 153v3.7M241 153.2v3.5M242.1 153.9v3.8M242.3 141.4l.6 .4M242.4 154v3.5l2.5 1.5M242.8 159.7l.8 .5M243 159.6v.1M243.1 159.6v.1M243.2 159.7l.7 .3"/>
<path d="M243.5 154.7v2.2l2.5 1.4M244.1 159.7l5.2 3.1 .2-.1M244.3 159.4l5.3 3v.1M244.3 159l.3 .1M244.4 158.8v.2M246.3 159.3v.4M247.6 143.5h.1M247.9 143.1v.1M247.9 143.4v.7M248.4 143.1v.1M248.5 143.2v.1M248.5 146.9v.1"/>
<path d="M248.9 146.9v.1M249.5 144.3v.7M249.9 145.1l-2.3 1.3M250.1 145.2l-2.3 1.4M250.9 142.2v.1M251 141.7h.1M251.4 141.4v.6M251.5 141.4v.6M251.5 144.2l-.8 .5M251.5 144.4l-.6 .3M252 146.1v9M253 144.3h.1"/>
<path d="M253.1 146.5v9.3M253.4 146.6v9M254.5 146.6v8.6M254.6 150.2l2.7 1.6M254.6 151.5l1.6 1M254.6 151.8l1.3 .8M254.6 153.1l.6 .4M254.6 149.9l3 1.7M254.6 148.6l4.1 2.4M254.6 148.2l4.4 2.6M254.6 146.9l6.5 3.8M255.7 153.3l-1.1 .7"/>
<path d="M255.7 154.6l-1 .6M255.7 155l-.7 .3M263.6 152.7h.1M263.8 152.3l.1 .1M263.9 152.6h.1M263.9 152.6v.7M264.2 152.3l.1 .1M264.4 152.4l.1 .1M264.4 156.1v.1M264.8 156.1v.1M265.4 153.5v.6M265.8 154.3l-2.2 1.2"/>
<path d="M266 154.4l-2.3 1.4M266.8 151.4h.1M266.8 151h.1M266.9 150.8h.1M267.3 150.6v.6M267.4 150.6v.6M267.4 153.4l-.8 .5M267.4 153.6l-.6 .3M267.9 155.3v9M268.9 153.5h.1M269 155.7v9.3M269.1 147.7v.1"/>
<path d="M269.2 147.7v.1M269.3 155.8v9M270.4 155.8v8.6M270.5 159.4l14.4 8.3M270.5 157.4l13.2 7.7M270.5 156.1l13.2 7.7M270.5 157.7l13.1 7.6M270.5 159.1l13.1 7.5M221.4 168.2l44.2 25.5M221.4 169.5l44.2 25.5M222.9 168.9v.1M224.2 167.9v.1"/>
<path d="M224.8 170v.1M225 170v.1M225.1 170l37 21.4M225.3 166h-.1M226.2 169.3h.1M226.3 169.3l36.9 21.4M233 161.6l-7.1 4M234.1 162.2l-7.8 4.5M234.4 162.4l-8.1 4.6M235.5 163l-9.2 5.3M240.6 160.1l-2.4 1.4M241.1 163.1l-.1 .1"/>
<path d="M241.2 160.1l1.3 .8M244.1 160l-4.2 2.4M244.3 179.7v.1M244.5 165.2h.1M245 160.8l-3.9 2.2M245.2 162.4l1.9 1.1M245.2 161l-3.9 2.3M246.3 161.7l1.9 1.2M246.4 161.6l-4 2.3M247.2 166.6l5.4 3.1M248 177.6l-3.7 2M248.4 162.8l-3.8 2.3"/>
<path d="M248.6 160.7v.3M249.1 178.2l-3.6 2.1M249.4 178.4l-3.7 2.1M249.8 165.1l8.6 4.9M250.7 160.3v.4M250.9 164.4l8.6 5M251.2 164.2l8.6 5M252.3 163.6l8.2 4.7M252.6 161.7l-6.9 4M252.6 163.4l8.2 4.8M252.8 161.9l-6.9 4M253 169.9h.2"/>
<path d="M253.4 169.6l1.2 .6M253.5 162.8l-6.5 3.8M253.9 176.6l-3.4 1.9M254.2 173.9l-.2 .1M254.4 175.2l-.4 .2M254.4 163.2l7.5 4.3M254.6 170.7l.3 .3M254.8 174.9l-.2 .1M255.5 174.6l-.3 .1M255.7 161.6l-1.3 .7M255.8 174.7l-1.9 1.1M256 170.9l-.6 .4"/>
<path d="M256.1 171.1l-.6 .4M256.9 175.4l-10.1 5.8M257 172.3h.1M260 169.2l-4.1 2.4M260 168.9l5.3 3.1 .1-.1M260.2 168.5l5.3 3.1v.1M260.9 170l-3.9 2.2M261.2 170.2l-4 2.2M262.2 168.5v.3M262.3 170.8l-4 2.3M262.4 166.7v.5M263 172.7l-.7-.4-2.8 1.5"/>
<path d="M264.2 172.1l-1.9-1.1-3.9 2.2M264.3 172l-3.9 2.3M264.3 179.8v13M264.5 169.9v.3M265.7 179l1.2 .7M265.7 174.2l2.6 1.5M265.7 177.4h.1M265.8 178.9l1.2 .6M266.7 169.5v.4M266.8 173.6l2.7 1.5M266.9 178v.1M266.9 179.8v13"/>
<path d="M266.9 178.2h.1M267.1 173.4l2.6 1.5M268.2 172.8l2.6 1.5M268.5 170.9l-6.9 4M268.5 172.6l2.6 1.5M268.7 171.1l-6.9 4M268.9 179l.2 .1M269.3 178.7l1.1 .7M269.4 172l-6.5 3.7M270.3 172.4l2 1.1M270.4 179.9l.4 .2M270.5 160.7l13.3 7.7"/>
<path d="M270.5 161l1.8 1M270.5 162.3l.6 .4M270.9 164.5l2.8-1.6 3.2 1.8M271 177.3l9.2 5.3M272 165.2l1.7-1 2 1.2M272.1 176.6l8.1 4.7M272.4 176.5l7.8 4.5M272.5 162l-2 1.2M273.5 175.8l7.1 4.1M273.6 162.7l-3 1.7M273.8 175.7l7 4M275 175l7.3 4.3"/>
<path d="M277.1 164.6l-3.8 2.2M278.2 165.3l-5 2.9M281.1 168.4l-2.8-1.6-8 4.7M281.2 179.9l.4 .2M282.2 167.7l-3.9-2.2-5.3 3.1M282.4 167.7l-16.6 9.6M282.4 170.7v11.6M283.5 168.4l-16.6 9.5M283.5 170.1v12.8M283.6 168.6l-16.6 9.6M283.6 169.9l-16.6 9.6M283.7 168.6l1.2 .7"/>
<path d="M283.7 169.9h.1M283.7 165.3h.1M283.8 168.5l1.2 .6M283.8 170v13.1M284.9 167.8h.1M284.9 169.3v13.1M262 191.5v.1M263.9 192.6v.1M264.2 192.6v.1M265.5 180.4v13.1M265.7 180.3h.1M265.7 195h.1"/>
<path d="M265.7 193.7l1.2 .7M265.8 193.6l1.2 .6M265.8 180.4v13.1M266.9 192.9h.1M267 192.6v.1M267.2 192.6v.1M269.1 191.5v.1M269.8 185.8l-2.8 1.6M270.1 181.4l-.2 .1M270.1 183.1h-.2M270.8 183.3v.1M271.7 181.1l2.3 1.3v6.2"/>
<path d="M271.7 182.2l-.6 .3M271.8 180.9l2.5 1.4v6.3M271.9 180.1l-.6 .3M272 180.3l-.9 .5M272.8 187.9l-4.8 2.8M273.9 188.6l-4.8 2.8M280.2 183.5v.1M280.3 183.6l-5.6 3.3M281.2 180.3h.1M281.4 184.3l-6.7 3.9M281.5 184.2v.1M281.7 184.2v.1"/>
<path d="M282.3 182.1v.1M283.6 183.1v.1M283.6 183.3l-16.6 9.6M283.6 184.6l-16.6 9.6M283.7 183.3l1.2 .7M283.7 184.6h.1M283.8 183.1l1.2 .7M284.9 182.5h.1M285.1 183.7l.1 .1M285.1 182.4l1.2 .7M285.2 182.3l1.2 .7M286.3 181.7h.1"/>
</g>
<g fill="#000">
<circle cx="241.1" cy="80.5" r=".17"/>
<circle cx="242.2" cy="81.2" r=".17"/>
<circle cx="262.5" cy="92.9" r=".17"/>
<circle cx="262.3" cy="115.4" r=".17"/>
<circle cx="283.8" cy="105.2" r=".17"/>
<circle cx="285" cy="105.8" r=".17"/>
<circle cx="262.3" cy="130.6" r=".17"/>
<circle cx="283.7" cy="127.7" r=".17"/>
<circle cx="283.7" cy="129" r=".17"/>
<circle cx="221.6" cy="155" r=".17"/>
<circle cx="222.8" cy="155.7" r=".17"/>
<circle cx="224.1" cy="153.3" r=".17"/>
<circle cx="250.9" cy="141.8" r=".17"/>
<circle cx="283.7" cy="142.9" r=".17"/>
<circle cx="283.7" cy="141.6" r=".17"/>
<circle cx="239.9" cy="162.5" r=".17"/>
<circle cx="245.7" cy="165.8" r=".17"/>
<circle cx="251.5" cy="177.1" r=".17"/>
<circle cx="255.9" cy="171.7" r=".17"/>
<circle cx="260.4" cy="174.3" r=".17"/>
<circle cx="261.6" cy="175" r=".17"/>
<circle cx="264.4" cy="179.7" r=".17"/>
<circle cx="283.7" cy="166.6" r=".17"/>
<circle cx="245.5" cy="180.4" r=".17"/>
<circle cx="265.6" cy="180.4" r=".17"/>
<circle cx="267.4" cy="186.3" r=".17"/>
</g>
<!-- layer: Border (ISO) -->
<path d="M4 3.9h289v202h-289zM133 3.9v16h160M133 11.9h160M233 3.9v16" fill="none" stroke="#000" stroke-width=".72"/>
<!-- layer: Dimension (ISO) -->
<g fill="none" stroke="#000" stroke-width=".25">
<path d="M8.9 30.4h7.4M12.1 30.4l.5 2.5h-1zM12.1 30.4v97.5M17 24.4l2.5-.6v1.1zM17 24.4h62.5M17 21.2v8.4M77 23.8l2.5 .6-2.5 .5zM79.5 21.2v8.4M100.1 30.4h10.6M107.6 30.4l.4 2.5h-.9zM107.6 30.4v77.4M107.1 105.3h.9l-.4 2.5z"/>
<path d="M125.8 107.8h13.8M136.4 107.8l.5 2.5h-1zM136.4 107.8v21.5M8.9 127.9h7.4M11.6 125.4h1l-.5 2.5zM97.5 137l2.5-.5v1zM97.5 137h29.5M97.5 126.6v13.5M124.5 136.5l2.5 .5-2.5 .5zM126.1 129.3h13.5M127 126.6v13.5M135.9 126.8h1l-.5 2.5z"/>
<path d="M17 149.5l2.5-.6v1.1zM17 146.3v6.4M17 149.5h62.5M77 148.9l2.5 .6-2.5 .5zM79.5 146.3v6.4M80.3 153.5h12.4M89.5 153.5l.5 2.5h-1zM89.5 153.5v29.5M80.3 183h12.4M89 180.5h1l-.5 2.5z"/>
</g>
<g fill="#000">
<path d="M12.1 30.4l.5 2.5h-1zM17 24.4l2.5-.6v1.1zM77 23.8l2.5 .6-2.5 .5zM107.6 30.4l.4 2.5h-.9zM107.1 105.3h.9l-.4 2.5zM136.4 107.8l.5 2.5h-1zM11.6 125.4h1l-.5 2.5zM97.5 137l2.5-.5v1zM124.5 136.5l2.5 .5-2.5 .5zM135.9 126.8h1l-.5 2.5zM17 149.5l2.5-.6v1.1zM77 148.9l2.5 .6-2.5 .5z"/>
<path d="M89.5 153.5l.5 2.5h-1zM89 180.5h1l-.5 2.5z"/>
</g>
<g font-size="5.4">
<text x="235" y="9.4">Очистные Петродворец</text>
<text x="235" y="17.4">26-Mar-25 Лист 1/2</text>
<text x="43.7" y="22.7">1250</text>
<text x="123.4" y="27.8">Стэнд РАЗБАВЛЕНИЯ состоит из двух рам.</text>
<text x="123.4" y="34.1">Выстоа БЕЗ учета ножек</text>
<text x="123.4" y="40.3">Для возможности занести в помещение.</text>
<text x="123.4" y="46.5">Профиль рам нержавеющая труба (AISI304) 40х40х2</text>
<text x="123.4" y="52.8">На вертикальную раму крепится лист полипропилена 6мм для крепления</text>
<text x="123.4" y="59">мелких деталей обвязки.</text>
<text x="123.4" y="65.2">Внутреннее наполнение рам может измениться после</text>
<text x="106" y="68.8" transform="rotate(-90 106 68.8)">1550*</text>
<text x="123.4" y="71.5">проектирования навесного оборудования.</text>
<text x="10.5" y="89.9" transform="rotate(-90 10.5 89.9)">1950</text>
<text x="134.8" y="123.8" transform="rotate(-90 134.8 123.8)">430*</text>
<text x="109.8" y="135.4">590</text>
<text x="43.7" y="147.8">1250</text>
<text x="87.9" y="173.2" transform="rotate(-90 87.9 173.2)">590</text>
</g>
</svg>
